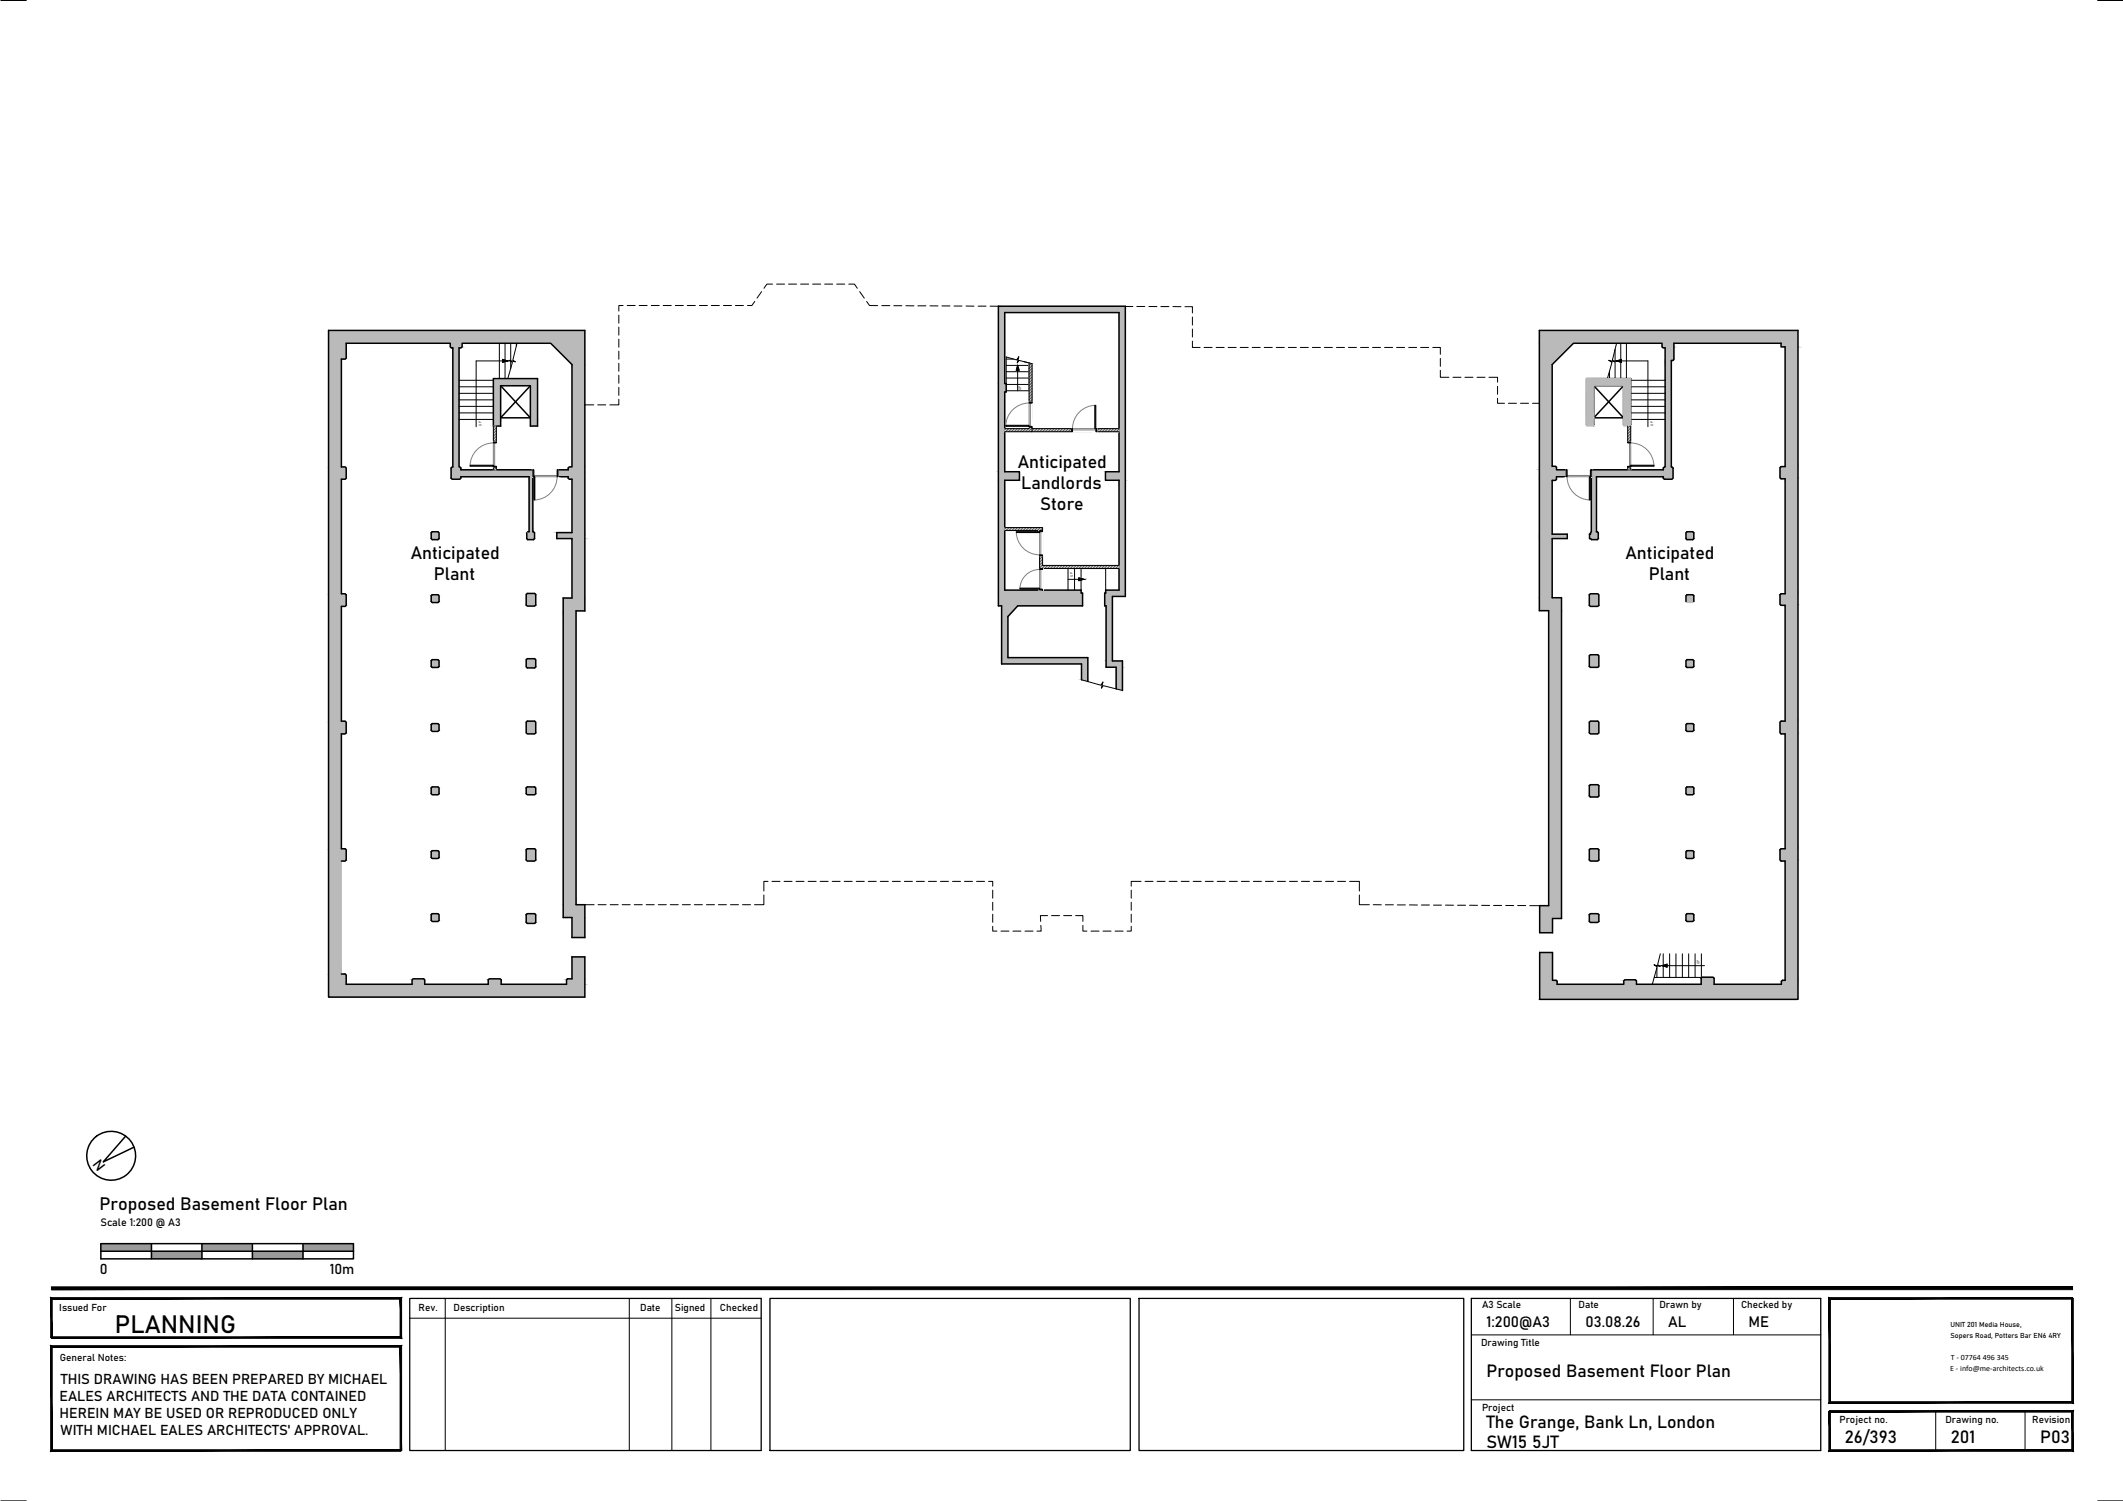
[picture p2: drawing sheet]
<svg xmlns="http://www.w3.org/2000/svg" width="420mm" height="297mm" viewBox="0 0 420 297" stroke-linecap="round" stroke-linejoin="round" font-family="sans-serif">
<!-- layer: MEA_Walls_Existing -->
<g fill="#bababa" stroke="#bababa" stroke-width=".2">
<path d="M214 131.4h1.3v3.1z"/>
<path d="M220.9 132h1.2v4.3z"/>
<path d="M197.6 60.6l25.1 1.3v-1.3zM197.6 60.6l25.1 1.3h-25.1z"/>
<path d="M304.7 65.4l51.1 2.5v-2.5zM304.7 65.4l51.1 2.5h-51.1z"/>
<path d="M65 65.4l50.7 2.5v-2.5zM65 65.4l50.7 2.5h-50.7z"/>
<path d="M352.5 67.9l3.3 .8v-.8zM352.5 67.9l3.3 .8h-3.3z"/>
<path d="M328.9 67.9l2.4 .8v-.8zM328.9 67.9l2.4 .8h-2.4z"/>
<path d="M89.1 67.9l2.4 .8v-.8zM89.1 67.9l2.4 .8h-2.4z"/>
<path d="M328.9 68.7l2.4 .1v-.1zM328.9 68.7l2.4 .1h-2.2z"/>
<path d="M89.1 68.7l2.1 .1 .3-.1zM89.1 68.7l2.1 .1h-1.9z"/>
<path d="M65 67.9l3.5 3v-3zM65 67.9l3.5 3h-3.5z"/>
<path d="M65 70.9l3.3 .2 .2-.2zM65 70.9l3.3 .2h-3.3z"/>
<path d="M329.5 68.8l1.8 2.3v-2.3zM329.5 68.8l1.8 2.3h-1.8z"/>
<path d="M329.5 71.1l1.6 .2 .2-.2zM329.5 71.1l1.6 .2h-1.6z"/>
<path d="M304.7 67.9l2.5 4.2 4.2-4.2zM304.7 67.9l2.5 4.2h-2.5z"/>
<path d="M109 67.9l6.7 4.2v-4.2zM109 67.9l6.7 4.2h-2.5z"/>
<path d="M197.6 61.9l1.2 14v-14zM197.6 61.9l1.2 14h-1.2z"/>
<path d="M197.6 75.9l1.5 1.7v-1.7zM197.6 75.9l1.5 1.7h-1.5z"/>
<path d="M304.7 72.1l2.5 20.2v-20.2zM304.7 72.1l2.5 20.2h-2.5z"/>
<path d="M353.3 68.7l2.5 23.6v-23.6zM353.3 68.7l2.5 23.6h-2.5z"/>
<path d="M329.5 71.3l1.3 21.1v-21.1zM329.5 71.3l1.3 21.1h-1.3z"/>
<path d="M113.2 72.1l2.5 20.3v-20.3zM113.2 72.1l2.5 20.3h-2.5z"/>
<path d="M89.6 68.8l1.2 23.6v-23.6zM89.6 68.8l1.2 23.6h-1.2z"/>
<path d="M65 71.1l2.6 21.3v-21.3zM65 71.1l2.6 21.3h-2.6z"/>
<path d="M304.7 92.3l3.3 .2-.2-.2zM304.7 92.3l3.3 .2h-3.3z"/>
<path d="M352.5 92.3l3.3 .2v-.2zM352.3 92.5l.2-.2 3.3 .2z"/>
<path d="M329.4 92.4l1.7 .2-.2-.2zM329.4 92.4l1.7 .2h-1.9z"/>
<path d="M112.6 92.4l3.1 .2v-.2zM112.6 92.4l3.1 .2h-3.2z"/>
<path d="M89.5 92.4l1.7 .2-.2-.2zM89.5 92.4l1.7 .2h-1.9z"/>
<path d="M65 92.4l3.5 .2-.2-.2zM65 92.4l3.5 .2h-3.5z"/>
<path d="M329.2 92.6l1.9 .4v-.4zM329.2 92.6l1.9 .4h-1.9z"/>
<path d="M89.3 92.6l1.9 .4v-.4zM89.3 92.6l1.9 .4h-1.9z"/>
<path d="M304.7 92.5l3.3 .5v-.5zM304.7 92.5l3.3 .5h-3.3z"/>
<path d="M112.5 92.6l3.2 .4v-.4zM112.5 92.6l3.2 .4h-3.2z"/>
<path d="M221.5 61.9l1.2 31.5v-31.5zM221.5 61.9l1.2 31.5h-1.2z"/>
<path d="M197.6 77.6l1.2 15.8v-15.8zM197.6 77.6l1.2 15.8h-1.2z"/>
<path d="M314.9 93l16.2 .5v-.5zM314.9 93l16.2 .5h-16.2z"/>
<path d="M109.9 93l5.8 .5v-.5zM109.9 93l5.8 .5h-5.8z"/>
<path d="M314.9 93.5l16.2 .8v-.8zM314.9 93.5l16.2 .8h-16.2z"/>
<path d="M304.7 93l5.8 1.3v-1.3zM304.7 93l5.8 1.3h-5.8z"/>
<path d="M109.9 93.5l5.8 .8v-.8zM109.9 93.5l5.8 .8h-5.8z"/>
<path d="M89.3 93l16.2 1.3v-1.3zM89.3 93l16.2 1.3h-16.2z"/>
<path d="M352.3 92.5l3.5 2.1v-2.1zM352.3 92.5l3.5 2.1h-3.5z"/>
<path d="M329.2 94.3l1.9 .3v-.3zM329.2 94.3l1.9 .3h-1.9z"/>
<path d="M112.5 94.3l3.2 .3v-.3zM112.5 94.3l3.2 .3h-3.2z"/>
<path d="M89.3 94.3l1.9 .3v-.3zM89.3 94.3l1.9 .3h-1.9z"/>
<path d="M65 92.6l3.5 2v-2zM65 92.6l3.5 2h-3.5z"/>
<path d="M352.3 94.6l3.5 .1v-.1zM352.3 94.6l3.5 .1h-3.3z"/>
<path d="M329.2 94.6l1.7 .2 .2-.2zM329.2 94.6l1.7 .2h-1.5z"/>
<path d="M112.5 94.6l3.2 .2v-.2zM112.5 94.6l3.2 .2h-3.1z"/>
<path d="M89.3 94.6l1.7 .2 .2-.2zM89.3 94.6l1.7 .2h-1.5z"/>
<path d="M65 94.6l3.3 .2 .2-.2zM65 94.6l3.3 .2h-3.3z"/>
<path d="M304.7 94.3l3.3 .6v-.6zM304.7 94.3l3.3 .6h-3.3z"/>
<path d="M218.8 93.4l3.9 1.6v-1.6zM218.8 93.4l3.9 1.6h-3.9z"/>
<path d="M197.6 93.4l4.2 1.6v-1.6zM197.6 93.4l4.2 1.6h-4.2z"/>
<path d="M304.7 94.9l3.1 .2 .2-.2zM304.7 94.9l3.1 .2h-3.1z"/>
<path d="M314.9 94.3l1.1 10.9v-10.9zM314.9 94.3l1.1 10.9h-1.1z"/>
<path d="M104.7 94.3l.8 10.9v-10.9zM104.7 94.3l.8 10.9h-.8z"/>
<path d="M314.9 105.2h1.2zM314.9 105.2h1.2z"/>
<path d="M113.2 94.8l2.5 10.6v-10.6zM113.2 94.8l2.5 10.6h-2.5z"/>
<path d="M333.9 105.2l1.3 .2-.2-.2zM333.9 105.2l1.3 .2h-1.5z"/>
<path d="M314.9 105.2l1.4 .2-.2-.2zM314.9 105.2l1.4 .2h-1.5z"/>
<path d="M104.4 105.2l1.4 .2-.2-.2zM104.4 105.2l1.4 .2h-1.6z"/>
<path d="M85.5 105.2l1.4 .2-.2-.2zM85.5 105.2l1.4 .2h-1.6z"/>
<path d="M314.8 105.4l1.5 .3v-.3zM314.8 105.4l1.5 .3h-1.5z"/>
<path d="M304.7 95.1l2.5 10.6v-10.6zM304.7 95.1l2.5 10.6h-2.5z"/>
<path d="M304.7 105.7l5.5 .3v-.3zM304.7 105.7l5.5 .3h-5.5z"/>
<path d="M314.6 105.7l1.7 .9v-.9zM314.6 105.7l1.7 .9h-1.7z"/>
<path d="M304.7 106l5.5 .6v-.6zM304.7 106l5.5 .6h-5.5z"/>
<path d="M333.7 105.4l1.5 1.2v-1.2zM333.7 105.4l1.5 1.2h-1.5z"/>
<path d="M104.2 105.4l1.6 1.2v-1.2zM104.2 105.4l1.6 1.2h-1.6z"/>
<path d="M85.3 105.4l1.6 1.2v-1.2zM85.3 105.4l1.6 1.2h-1.6z"/>
<path d="M110.2 105.4l5.5 1.2v-1.2zM110.2 105.4l5.5 1.2h-5.5z"/>
<path d="M333.7 106.6l1.3 .2 .2-.2zM333.7 106.6l1.3 .2h-1.1z"/>
<path d="M314.8 106.6l1.3 .2 .2-.2zM314.8 106.6l1.3 .2h-1.1z"/>
<path d="M104.2 106.6l1.4 .2 .2-.2zM104.2 106.6l1.4 .2h-1.2z"/>
<path d="M85.3 106.6l1.4 .2 .2-.2zM85.3 106.6l1.4 .2h-1.2z"/>
<path d="M221.5 95l1.2 21.8v-21.8zM221.5 95l1.2 21.8h-1.2z"/>
<path d="M197.6 95l1.2 21.8v-21.8zM197.6 95l1.2 21.8h-1.2z"/>
<path d="M218.8 116.8l3.9 .6v-.6zM218.8 116.8l3.9 .6h-3.9z"/>
<path d="M197.6 116.8l16.4 .6v-.6zM197.6 116.8l16.4 .6h-16.4z"/>
<path d="M353.3 94.7l2.5 22.8v-22.8zM353.3 94.7l2.5 22.8h-2.5z"/>
<path d="M65 94.8l2.6 22.7v-22.7zM65 94.8l2.6 22.7h-2.6z"/>
<path d="M104.4 117.4l1.6 .3-.2-.3zM104.1 117.7l.3-.3 1.6 .3z"/>
<path d="M352.5 117.5l3.3 .2v-.2zM352.3 117.7l.2-.2 3.3 .2z"/>
<path d="M314.7 117.5l1.7 .2-.2-.2zM314.7 117.5l1.7 .2h-1.9z"/>
<path d="M65 117.5l3.5 .2-.2-.2zM65 117.5l3.5 .2h-3.5z"/>
<path d="M218.6 117.4l4.1 .4v-.4zM218.6 117.4l4.1 .4h-4.1z"/>
<path d="M333.9 117.7l1.3 .2-.2-.2zM333.9 117.7l1.3 .2h-1.5z"/>
<path d="M85.5 117.7l1.4 .2-.2-.2zM85.5 117.7l1.4 .2h-1.6z"/>
<path d="M218.6 117.8l4.1 .2v-.2zM218.6 117.8l4.1 .2h-4.1z"/>
<path d="M304.7 106.6l2.5 11.7v-11.7zM304.7 106.6l2.5 11.7h-2.5z"/>
<path d="M113.2 106.6l2.5 11.7v-11.7zM113.2 106.6l2.5 11.7h-2.5z"/>
<path d="M333.7 117.9l1.5 1.1v-1.1zM333.7 117.9l1.5 1.1h-1.5z"/>
<path d="M85.3 117.9l1.6 1.1v-1.1zM85.3 117.9l1.6 1.1h-1.6z"/>
<path d="M333.7 119l1.3 .2 .2-.2zM333.7 119l1.3 .2h-1.1z"/>
<path d="M85.3 119l1.4 .2 .2-.2zM85.3 119l1.4 .2h-1.2z"/>
<path d="M352.3 117.7l3.5 1.9v-1.9zM352.3 117.7l3.5 1.9h-3.5z"/>
<path d="M104.1 117.7l1.9 2v-2zM104.1 117.7l1.9 2h-1.9z"/>
<path d="M352.3 119.6l3.5 .2v-.2zM352.3 119.6l3.5 .2h-3.3z"/>
<path d="M314.5 117.7l1.9 2.1v-2.1zM314.5 117.7l1.9 2.1h-1.9z"/>
<path d="M65 117.7l3.5 2.1v-2.1zM65 117.7l3.5 2.1h-3.5z"/>
<path d="M218.6 118l1.6 1.9v-1.9zM218.6 118l1.6 1.9h-1.6z"/>
<path d="M197.6 117.4l16.6 2.5v-2.5zM197.6 117.4l16.6 2.5h-16.6z"/>
<path d="M104.1 119.7l1.7 .2 .2-.2zM104.1 119.7l1.7 .2h-1.4z"/>
<path d="M314.5 119.8l1.7 .2 .2-.2zM314.5 119.8l1.7 .2h-1.5z"/>
<path d="M65 119.8l3.3 .2 .2-.2zM65 119.8l3.3 .2h-3.3z"/>
<path d="M304.7 118.3l4.3 2.5v-2.5zM304.7 118.3l4.3 2.5h-4.3z"/>
<path d="M111.5 118.3l4.2 2.6v-2.6zM111.5 118.3l4.2 2.6h-4.2z"/>
<path d="M198.2 119.9l1.3 2.1 1.9-2.1zM198.2 119.9l1.3 2.1h-1.3z"/>
<path d="M314.7 129.6l1.7 .2-.2-.2zM314.5 129.8l.2-.2 1.7 .2z"/>
<path d="M198.2 122l1.3 8.1v-8.1zM198.2 122l1.3 8.1h-1.3z"/>
<path d="M104.4 130.4l1.6 .2-.2-.2zM104.4 130.4l1.6 .2h-1.9z"/>
<path d="M333.9 130.5l1.3 .3-.2-.3zM333.9 130.5l1.3 .3h-1.5z"/>
<path d="M85.5 130.5l1.4 .3-.2-.3zM85.5 130.5l1.4 .3h-1.6z"/>
<path d="M218.9 119.9l1.3 10.9v-10.9zM218.9 119.9l1.3 10.9h-1.3z"/>
<path d="M198.2 130.1l17.1 1.3v-1.3zM198.2 130.1l17.1 1.3h-17.1z"/>
<path d="M314.5 129.8l1.9 2.1v-2.1zM314.5 129.8l1.9 2.1h-1.9z"/>
<path d="M333.7 130.8l1.5 1.1v-1.1zM333.7 130.8l1.5 1.1h-1.5z"/>
<path d="M85.3 130.8l1.6 1.1v-1.1zM85.3 130.8l1.6 1.1h-1.6z"/>
<path d="M104.1 130.6l1.9 1.4v-1.4zM104.1 130.6l1.9 1.4h-1.9z"/>
<path d="M218.9 130.8l3.2 1.2v-1.2zM218.9 130.8l3.2 1.2h-3.2z"/>
<path d="M314.5 131.9l1.7 .2 .2-.2zM314.5 131.9l1.7 .2h-1.5z"/>
<path d="M333.7 131.9l1.3 .2 .2-.2zM333.7 131.9l1.3 .2h-1.1z"/>
<path d="M85.3 131.9l1.4 .2 .2-.2zM85.3 131.9l1.4 .2h-1.2z"/>
<path d="M104.1 132l1.7 .2 .2-.2zM104.1 132l1.7 .2h-1.4z"/>
<path d="M214 131.4v3.1h1.3zM214 134.5h1.3v.4z"/>
<path d="M220.9 132v4.3h1.2zM220.9 136.3h1.2v.3z"/>
<path d="M353.3 119.8l2.5 22.9v-22.9zM353.3 119.8l2.5 22.9h-2.5z"/>
<path d="M65 120l2.6 22.7v-22.7zM65 120l2.6 22.7h-2.6z"/>
<path d="M352.5 142.7l3.3 .2v-.2zM352.5 142.7l3.3 .2h-3.5z"/>
<path d="M314.7 142.7l1.7 .2-.2-.2zM314.7 142.7l1.7 .2h-1.9z"/>
<path d="M104.4 142.7l1.6 .2-.2-.2zM104.1 142.9l.3-.2 1.6 .2z"/>
<path d="M65 142.7l3.5 .2-.2-.2zM65 142.7l3.5 .2h-3.5z"/>
<path d="M333.9 143.2l1.3 .2-.2-.2zM333.9 143.2l1.3 .2h-1.5z"/>
<path d="M85.5 143.2l1.4 .2-.2-.2zM85.5 143.2l1.4 .2h-1.6z"/>
<path d="M333.7 143.4l1.5 1.1v-1.1zM333.7 143.4l1.5 1.1h-1.5z"/>
<path d="M85.3 143.4l1.6 1.1v-1.1zM85.3 143.4l1.6 1.1h-1.6z"/>
<path d="M333.7 144.5l1.3 .2 .2-.2zM333.7 144.5l1.3 .2h-1.1z"/>
<path d="M85.3 144.5l1.4 .2 .2-.2zM85.3 144.5l1.4 .2h-1.2z"/>
<path d="M352.3 142.9l3.5 2.1v-2.1zM352.3 142.9l3.5 2.1h-3.5z"/>
<path d="M314.5 142.9l1.9 2.1v-2.1zM314.5 142.9l1.9 2.1h-1.9z"/>
<path d="M104.1 142.9l1.9 2.1v-2.1zM104.1 142.9l1.9 2.1h-1.9z"/>
<path d="M65 142.9l3.5 2.1v-2.1zM65 142.9l3.5 2.1h-3.5z"/>
<path d="M352.3 145l3.5 .2v-.2zM352.3 145l3.5 .2h-3.3z"/>
<path d="M314.5 145l1.7 .2 .2-.2zM314.5 145l1.7 .2h-1.5z"/>
<path d="M104.1 145l1.7 .2 .2-.2zM104.1 145l1.7 .2h-1.4z"/>
<path d="M65 145l3.3 .2 .2-.2zM65 145l3.3 .2h-3.3z"/>
<path d="M314.7 155.3l1.7 .2-.2-.2zM314.5 155.5l.2-.2 1.7 .2z"/>
<path d="M333.9 155.7l1.3 .2-.2-.2zM333.9 155.7l1.3 .2h-1.5z"/>
<path d="M85.5 155.7l1.4 .2-.2-.2zM85.5 155.7l1.4 .2h-1.6z"/>
<path d="M104.4 155.7l1.6 .2-.2-.2zM104.1 155.9l.3-.2 1.6 .2z"/>
<path d="M333.7 155.9l1.5 1.2v-1.2zM333.7 155.9l1.5 1.2h-1.5z"/>
<path d="M85.3 155.9l1.6 1.2v-1.2zM85.3 155.9l1.6 1.2h-1.6z"/>
<path d="M104.1 155.9l1.9 1.2v-1.2zM104.1 155.9l1.9 1.2h-1.9z"/>
<path d="M333.7 157.1l1.3 .2 .2-.2zM333.7 157.1l1.3 .2h-1.1z"/>
<path d="M85.3 157.1l1.4 .2 .2-.2zM85.3 157.1l1.4 .2h-1.2z"/>
<path d="M104.1 157.1l1.7 .2 .2-.2zM104.1 157.1l1.7 .2h-1.4z"/>
<path d="M314.5 155.5l1.9 2v-2zM314.5 155.5l1.9 2h-1.9z"/>
<path d="M314.5 157.5l1.7 .2 .2-.2zM314.5 157.5l1.7 .2h-1.5z"/>
<path d="M353.3 145.2l2.5 22.8v-22.8zM353.3 145.2l2.5 22.8h-2.5z"/>
<path d="M65 145.2l2.6 22.8v-22.8zM65 145.2l2.6 22.8h-2.6z"/>
<path d="M352.5 168l3.3 .2v-.2zM352.3 168.2l.2-.2 3.3 .2z"/>
<path d="M314.7 168l1.7 .2-.2-.2zM314.5 168.2l.2-.2 1.7 .2z"/>
<path d="M104.4 168l1.6 .2-.2-.2zM104.1 168.2l.3-.2 1.6 .2z"/>
<path d="M65 168l3.5 .2-.2-.2zM65 168l3.5 .2h-3.5z"/>
<path d="M333.9 168.3l1.3 .2-.2-.2zM333.9 168.3l1.3 .2h-1.5z"/>
<path d="M85.5 168.3l1.4 .2-.2-.2zM85.5 168.3l1.4 .2h-1.6z"/>
<path d="M333.7 168.5l1.5 1.2v-1.2zM333.7 168.5l1.5 1.2h-1.5z"/>
<path d="M85.3 168.5l1.6 1.2v-1.2zM85.3 168.5l1.6 1.2h-1.6z"/>
<path d="M333.7 169.7l1.3 .2 .2-.2zM333.7 169.7l1.3 .2h-1.1z"/>
<path d="M85.3 169.7l1.4 .2 .2-.2zM85.3 169.7l1.4 .2h-1.2z"/>
<path d="M352.3 168.2l3.5 2v-2zM352.3 168.2l3.5 2h-3.5z"/>
<path d="M314.5 168.2l1.9 2v-2zM314.5 168.2l1.9 2h-1.9z"/>
<path d="M104.1 168.2l1.9 2v-2zM104.1 168.2l1.9 2h-1.9z"/>
<path d="M65 168.2l3.5 2v-2zM65 168.2l3.5 2h-3.5z"/>
<path d="M352.3 170.2l3.5 .2v-.2zM352.3 170.2l3.5 .2h-3.3z"/>
<path d="M314.5 170.2l1.7 .2 .2-.2zM314.5 170.2l1.7 .2h-1.5z"/>
<path d="M104.1 170.2l1.7 .2 .2-.2zM104.1 170.2l1.7 .2h-1.4z"/>
<path d="M65 170.2l3.3 .2 .2-.2zM65 170.2l3.3 .2h-3.3z"/>
<path d="M111.5 120.9l2.5 58.1v-58.1zM111.5 120.9l2.5 58.1h-2.5z"/>
<path d="M306.5 120.8l2.5 58.4v-58.4zM306.5 120.8l2.5 58.4h-2.5z"/>
<path d="M314.7 180.8l1.7 .2-.2-.2zM314.5 181l.2-.2 1.7 .2z"/>
<path d="M104.4 180.8l1.6 .2-.2-.2zM104.1 181l.3-.2 1.6 .2z"/>
<path d="M333.9 180.8l1.3 .2-.2-.2zM333.9 180.8l1.3 .2h-1.5z"/>
<path d="M85.5 180.8l1.4 .2-.2-.2zM85.5 180.8l1.4 .2h-1.6z"/>
<path d="M111.5 179l4.2 2.6v-2.6zM111.5 179l4.2 2.6h-4.2z"/>
<path d="M304.7 179.2l4.3 2.6v-2.6zM304.7 179.2l4.3 2.6h-4.3z"/>
<path d="M333.7 181l1.5 1.1v-1.1zM333.7 181l1.5 1.1h-1.5z"/>
<path d="M85.3 181l1.6 1.1v-1.1zM85.3 181l1.6 1.1h-1.6z"/>
<path d="M314.5 181l1.9 1.3v-1.3zM314.5 181l1.9 1.3h-1.9z"/>
<path d="M333.7 182.1l1.3 .3 .2-.3zM333.7 182.1l1.3 .3h-1.1z"/>
<path d="M85.3 182.1l1.4 .3 .2-.3zM85.3 182.1l1.4 .3h-1.2z"/>
<path d="M104.1 181l1.9 1.5v-1.5zM104.1 181l1.9 1.5h-1.9z"/>
<path d="M314.5 182.3l1.7 .2 .2-.2zM314.5 182.3l1.7 .2h-1.5z"/>
<path d="M104.1 182.5l1.7 .2 .2-.2zM104.1 182.5l1.7 .2h-1.4z"/>
<path d="M304.7 181.8l2.6 2.8v-2.8zM304.7 181.8l2.6 2.8h-2.6z"/>
<path d="M113.2 181.6l2.5 3.9v-3.9zM113.2 181.6l2.5 3.9h-2.5z"/>
<path d="M65 170.4l2.6 22.4v-22.4zM65 170.4l2.6 22.4h-2.6z"/>
<path d="M65 192.8l3.5 .2-.2-.2zM65 192.8l3.5 .2h-3.5z"/>
<path d="M336.9 193.4l2.3 .2-.2-.2zM336.7 193.6l.2-.2 2.3 .2z"/>
<path d="M113.2 189.4l2.5 4.3v-4.3zM113.2 189.4l2.5 4.3h-2.5z"/>
<path d="M112.3 193.7l3.4 .2v-.2zM112.3 193.7l3.4 .2h-3.6z"/>
<path d="M96.8 193.7l2.4 .2-.2-.2zM96.6 193.9l.2-.2 2.4 .2z"/>
<path d="M81.7 193.7l2.4 .2-.3-.2zM81.7 193.7l2.4 .2h-2.5z"/>
<path d="M304.7 188.5l2.6 5.5v-5.5zM304.7 188.5l2.6 5.5h-2.6z"/>
<path d="M353.3 170.4l2.5 23.6v-23.6zM353.3 170.4l2.5 23.6h-2.5z"/>
<path d="M321.6 193.9l2.3 .2-.2-.2zM321.6 193.9l2.3 .2h-2.5z"/>
<path d="M304.7 194l3.5 .2-.2-.2zM304.7 194l3.5 .2h-3.5z"/>
<path d="M352.8 194l3 .2v-.2zM352.6 194.2l.2-.2 3 .2z"/>
<path d="M96.6 193.9l2.6 .9v-.9zM96.6 193.9l2.6 .9h-2.6z"/>
<path d="M352.6 194.2l3.2 .6v-.6zM352.6 194.2l3.2 .6h-3.2z"/>
<path d="M336.7 193.6l2.5 1.2v-1.2zM336.7 193.6l2.5 1.2h-2.5z"/>
<path d="M321.4 194.1l2.5 .7v-.7zM321.4 194.1l2.5 .7h-2.5z"/>
<path d="M304.7 194.2l3.5 .6v-.6zM304.7 194.2l3.5 .6h-3.5z"/>
<path d="M112.1 193.9l3.6 .9v-.9zM112.1 193.9l3.6 .9h-3.6z"/>
<path d="M81.6 193.9l2.5 .9v-.9zM81.6 193.9l2.5 .9h-2.5z"/>
<path d="M65 193l3.5 1.8v-1.8zM65 193l3.5 1.8h-3.5z"/>
<path d="M65 194.8l50.7 2.5v-2.5zM65 194.8l50.7 2.5h-50.7z"/>
<path d="M304.7 194.8l51.1 3v-3zM304.7 194.8l51.1 3h-51.1z"/>
<path d="M97.6 74.9l8.8 1.4v-1.4zM97.6 74.9l8.8 1.4h-8.8z"/>
<path d="M105 76.3l1.4 6.4v-6.4zM105 76.3l1.4 6.4h-1.4z"/>
<path d="M97.6 76.3l1.5 6.4v-6.4zM97.6 76.3l1.5 6.4h-1.5z"/>
<path d="M105 82.7l1.4 1.6v-1.6zM105 82.7l1.4 1.6h-1.4z"/>
<path d="M97.6 82.7l1.5 1.6v-1.6zM97.6 82.7l1.5 1.6h-1.5z"/>
<path d="M314 74.9l8.7 1.4v-1.4zM314 74.9l8.7 1.4h-8.7z"/>
<path d="M321.3 76.3l1.4 6.4v-6.4zM321.3 76.3l1.4 6.4h-1.4z"/>
<path d="M314 76.3l1.4 6.4v-6.4zM314 76.3l1.4 6.4h-1.4z"/>
<path d="M321.3 82.7l1.4 1.6v-1.6zM321.3 82.7l1.4 1.6h-1.4z"/>
<path d="M314 82.7l1.4 1.6v-1.6zM314 82.7l1.4 1.6h-1.4z"/>
</g>
<!-- layer: WALLS -->
<g fill="none" stroke="#000" stroke-width=".3">
<path d="M99.1 82.7v1.6h-1.5v-9.4h8.8v9.4h-1.4v-1.6M315.4 82.7v1.3h-1.4v-9.1h8.7v9.1h-1.4v-1.3M85.5 117.7h1.2l.2 .2v1.1l-.2 .2h-1.2l-.2-.2v-1.1zM85.5 105.2h1.2l.2 .2v1.2l-.2 .2h-1.2l-.2-.2v-1.2zM104.1 117.7l.3-.3h1.4l.2 .3v2l-.2 .2h-1.4l-.3-.2zM104.2 105.4v1.2l.2 .2h1.2l.2-.2v-1.2l-.3-.2v-12.2h-14.3v-.4l-.4-.2v-23.6h.4l.3-.1v-.8h17.5l4.2 4.2v20.3h-.6l-.1 .2v.4h-2.6v1.3h2.6v.3l.1 .2h.6v10.6h-3v1.2h3v11.7h-1.7v63.3h1.7v3.9h2.5M104.4 105.2h.3v-10.9h-13.5v.3l-.2 .2h-1.5l-.2-.2v-2l.3-.2v-23.6h-.3l-.2-.1v-.8h-20.6v3l-.2 .2h-.7v21.3h.7l.2 .2v2l-.2 .2h-.7v22.7h.7l.2 .2v2.1l-.2 .2h-.7v22.7h.7l.2 .2v2.1l-.2 .2h-.7v22.8h.7l.2 .2v2l-.2 .2h-.7M314.5 117.7l.2-.2h1.5l.2 .2v2.1l-.2 .2h-1.5l-.2-.2zM333.7 119v-1.1l.2-.2h1.1l.2 .2v1.1M333.9 105.2h1.1l.2 .2v1.2l-.2 .2h-1.1l-.2-.2v-1.2zM85.5 130.5h1.2l.2 .3v1.1l-.2 .2h-1.2l-.2-.2v-1.1zM104.1 130.6l.3-.2h1.4l.2 .2v1.4l-.2 .2h-1.4l-.3-.2z"/>
<path d="M215.3 134.9v-4.8h-15.8v-8.1l1.9-2.1h12.8v-2.5h-.2v-.6h-15.2v-21.8h3v-1.6h-3v-15.8h.3v-1.7h-.3v-14h22.7v31.5h-2.7v1.6h2.7v21.8h-2.7v.6h-.2v2.5h.3v12.1h2v4.3M314.5 129.8l.2-.2h1.5l.2 .2v2.1l-.2 .2h-1.5l-.2-.2zM333.9 130.5h1.1l.2 .3v1.1l-.2 .2h-1.1l-.2-.2v-1.1zM85.5 155.7h1.2l.2 .2v1.2l-.2 .2h-1.2l-.2-.2v-1.2zM85.5 143.2h1.2l.2 .2v1.1l-.2 .2h-1.2l-.2-.2v-1.1zM104.1 142.9l.3-.2h1.4l.2 .2v2.1l-.2 .2h-1.4l-.3-.2zM104.1 155.9l.3-.2h1.4l.2 .2v1.2l-.2 .2h-1.4l-.3-.2zM314.5 142.9l.2-.2h1.5l.2 .2v2.1l-.2 .2h-1.5l-.2-.2zM314.5 155.5l.2-.2h1.5l.2 .2v2l-.2 .2h-1.5l-.2-.2zM333.7 143.4l.2-.2h1.1l.2 .2v1.1l-.2 .2h-1.1l-.2-.2zM333.9 155.7h1.1l.2 .2v1.2l-.2 .2h-1.1l-.2-.2v-1.2zM85.5 168.3h1.2l.2 .2v1.2l-.2 .2h-1.2l-.2-.2v-1.2z"/>
<path d="M104.1 168.2l.3-.2h1.4l.2 .2v2l-.2 .2h-1.4l-.3-.2zM314.5 168.2l.2-.2h1.5l.2 .2v2l-.2 .2h-1.5l-.2-.2zM333.9 168.3h1.1l.2 .2v1.2l-.2 .2h-1.1l-.2-.2v-1.2zM85.5 180.8h1.2l.2 .2v1.1l-.2 .3h-1.2l-.2-.3v-1.1zM104.1 181l.3-.2h1.4l.2 .2v1.5l-.2 .2h-1.4l-.3-.2zM115.7 189.4h-2.5v4.3h-.9l-.2 .2v.9h-12.9v-.9l-.2-.2h-2.2l-.2 .2v.9h-12.5v-.9l-.3-.2h-2.1l-.1 .2v.9h-13.1v-1.8l-.2-.2h-.7M304.7 184.6h2.6v-2.8h1.7v-63.5h-1.8v-11.7h3v-.9h-3v-10.6h.6l.2-.2v-.6h2.5v-1.3h-2.5v-.5l-.2-.2h-.6v-20.2l4.2-4.2h17.5v.8l.2 .1h.4v23.6l-.3 .2v.4h-14.3v12.2l-.1 .5h-.2v.9l.4 .2h1.1l.2-.2v-1.2l-.3-.2v-10.9h13.2v.3l.2 .2h1.5l.2-.2v-2l-.3-.2v-21.1h.3l.2-.2v-3.2h21.2v.8h.8v23.6h-.8l-.2 .2v2.1l.2 .1h.8v22.8h-.8l-.2 .2v1.9l.2 .2h.8v22.9h-.8l-.2 .2v2.1l.2 .2h.8v22.8h-.8l-.2 .2v2l.2 .2h.8v23.6h-.5l-.2 .2v.6h-13.4v-1.2l-.2-.2h-2.1l-.2 .2v1.2h-12.8v-.7l-.2-.2h-2.1l-.2 .2v.7h-13.2v-.6l-.2-.2h-.7v-5.5h-2.6M314.5 181l.2-.2h1.5l.2 .2v1.3l-.2 .2h-1.5l-.2-.2zM333.7 181l.2-.2h1.1l.2 .2v1.1l-.2 .3h-1.1l-.2-.3z"/>
</g>
<!-- layer: Whatch -->
<path d="M99.1 76.3h5.9v6.4h-5.9zM99.1 76.3l5.9 6.4M105 76.3l-5.9 6.4M315.4 76.3h5.9v6.4h-5.9zM315.4 76.3l5.9 6.4M321.3 76.3l-5.9 6.4M214 134.5v-3.1h-15.8v-11.5h-.6v-59.3h25.1v57.4h-2.5v12.8h1.9v5.8M115.7 185.5v-6.5h-1.7v-58.1h1.7v-55.5h-50.7v131.9h50.7v-7.9M304.7 184.6v-5.4h1.8v-58.4h-1.8v-55.4h51.1v132.4h-51.1v-9.3" fill="none" stroke="#000" stroke-width=".3"/>
<!-- layer: Stairs -->
<g fill="none" stroke="#000" stroke-width=".2">
<path d="M90.8 75.3h6.8M90.8 76.5h6.8M90.8 77.8h6.8M90.9 79.1h6.8M98.8 67.9v7M99.5 71.1l.9 .3-.9 .3zM99.5 71.4h-5.3v13M99.9 67.9v7M101.1 67.9v3.5M101.1 71.5v1.4M102.2 67.9v.6M102.3 67.9l-.8 3.4 .5 .3-1.2-.3 .6 .4-.9 3.2"/>
<path d="M199.1 75.9v-5.3l2.1 .6 .4-.6-.3 1.2 .4-.5 2 .5v5.5h-4.6M199.1 76.1h4.6M199.1 74.8h4.6M199.1 73.6h4.6M199.1 72.3h4.6M199.1 71.1h1.5M201.3 71.1h.2M201.4 72.3l.3 1h-.6zM201.4 73.3v4M202.7 71.6l1.6 .4M318.5 73.4v1.5M319.6 69.1v5.8"/>
<path d="M319.9 67.9l-.8 3.4 .5 .3-1.2-.3 .6 .4-.9 3.2M320 71.4l.9-.3v.6zM320.8 67.9v7M320.9 71.4h5.2v13M321.9 67.9v7M322.7 75.3h6.8M322.7 76.5h6.8M322.7 77.8h6.8M322.7 79.1h6.8M90.8 83h6.8M90.9 80.4h6.8M90.9 81.7h6.8"/>
<path d="M322.7 83h6.8M322.7 80.4h6.8M322.7 81.7h6.8M211.4 116.8v-4.3h7.4v4.3M211.4 114.6h2.1M212.7 112.5v4.3M213.5 114.3l1 .3-1 .3zM214 112.5v4.3M214 134.5l3.9 1.1 .4-.7-.3 1.3 .3-.5 3.8 .9M327.4 193.4h9.3M327.9 191.1v.2M327.9 191.6v1.8"/>
<path d="M328.6 188.8l-.5 2.1 .5 .4-1.3-.4 .7 .5-1 3.4M329 191.1l.9-.3v.6zM329.2 188.8v4.6M329.9 191.1h7.4M330.4 188.8v4.6M331.7 188.8v4.6M333 188.8v4.6M334.2 188.8v4.6M335.5 188.8v4.6M336.7 188.8v4.8"/>
</g>
<g fill="#000" stroke="#000" stroke-width=".2">
<path d="M201.4 72.3l.3 1h-.6z"/>
<path d="M99.5 71.1l.9 .3h-.9zM99.5 71.4v.3l.9-.3z"/>
<path d="M320 71.4l.9-.3v.3zM320 71.4l.9 .3v-.3z"/>
<path d="M213.5 114.3l1 .3h-1zM213.5 114.6v.3l1-.3z"/>
<path d="M329 191.1l.9-.3v.3zM329 191.1l.9 .3v-.3z"/>
</g>
<!-- layer: MEA_Walls_Existing -->
<path d="M304.7 197.8h.1" fill="none" stroke="#000" stroke-width=".3"/>
<!-- layer: Ceiling -->
<g fill="none" stroke="#000" stroke-width=".2">
<path d="M149.4 59.7l-.6 .8h-.9M150.7 57.7l-.9 1.3M152.9 56.2h-1.1l-.6 .9M153.7 56.2h1.6M156.1 56.2h1.5M158.5 56.2h1.5M160.8 56.2h1.6M163.2 56.2h1.6M165.6 56.2h1.6M168 56.2h1.1l.6 .9M170.1 57.7l.9 1.3M171.5 59.7l.6 .8h1.6"/>
<path d="M122.5 79v1.1h-1.8M122.5 62.4v1.6M122.5 64.7v1.6M122.5 67.1v1.6M122.5 69.5v1.6M122.5 71.9v1.6M122.5 74.3v1.5M122.5 76.7v1.5M123.3 60.5h-.8v1.1M124.1 60.5h1.6M126.5 60.5h1.6M128.9 60.5h1.6"/>
<path d="M131.3 60.5h1.5M133.6 60.5h1.6M136 60.5h1.6M138.4 60.5h1.6M140.8 60.5h1.6M143.2 60.5h1.6M145.5 60.5h1.6M174.5 60.5h1.6M176.9 60.5h1.6M179.3 60.5h1.6M181.7 60.5h1.5M184 60.5h1.6"/>
<path d="M186.4 60.5h1.6M188.8 60.6h1.6M191.2 60.6h1.6M193.6 60.6h1.6M195.9 60.6h1.7M222.7 60.6h1.5M225 60.6h1.6M227.4 60.6l1.6 .1M229.7 60.7h1.6M232.1 60.7h1.6M234.5 60.7h1.5v1.2M236 67.5v1.3h1.5"/>
<path d="M236 62.7v1.6M236 65.1v1.6M238.3 68.8h1.6M240.7 68.8h1.6M243.1 68.8h1.5M245.4 68.8h1.6M247.8 68.8h1.6M250.2 68.8h1.6M252.6 68.8h1.6M255 68.8h1.6M257.3 68.8h1.6M259.7 68.8h1.6"/>
<path d="M262.1 68.8h1.6M264.5 68.8h1.6M266.9 68.8h1.6M269.3 68.8h1.5M271.6 68.8h1.6M274 68.8h1.6M276.4 68.8h1.6M278.8 68.8h1.6M281.2 68.8h1.5M283.5 68.8h1.6v1.3M285.1 73.3v1.4h1.6M285.1 70.9v1.6"/>
<path d="M287.5 74.7h1.6M289.9 74.7h1.6M292.3 74.7h1.6M294.7 74.7h1.7v.9M296.4 78.8v1h1.4M296.4 76.4v1.6M298.5 79.8h1.6M300.9 79.8h1.6M303.3 79.8h1.4M115.7 80.1h1.8M118.3 80.1h1.6M115.7 179h1.9"/>
<path d="M118.4 179h1.6M120.8 179h1.5M123.1 179h1.6M125.5 179h1.6M127.9 179h1.6M130.3 179h1.6M132.7 179h1.5M135 179h1.6M137.4 179h1.6M139.8 179h1.6M142.2 179h1.6M144.6 179h1.6"/>
<path d="M146.9 179h1.6M151.2 177.1v1.9h-1.9M152 174.4h-.8v1.9M152.8 174.4h1.6M155.2 174.4h1.6M157.5 174.4h1.6M159.9 174.4h1.6M162.3 174.4h1.6M164.7 174.4h1.6M167.1 174.4h1.6M169.5 174.4h1.5M171.8 174.4h1.6"/>
<path d="M174.2 174.4h1.6M176.6 174.4h1.6M179 174.4h1.6M181.4 174.4h1.5M183.7 174.4h1.6M186.1 174.4h1.6M188.5 174.4h1.6M190.9 174.4h1.6M193.3 174.4h1.6M195.6 174.4h.9v1M196.5 176.2v1.5M196.5 178.5v1.6"/>
<path d="M223.9 176.2v1.5M223.9 178.5v1.6M225.8 174.4h-1.9v1M226.6 174.4h1.6M229 174.4h1.6M231.4 174.4h1.6M233.8 174.4h1.6M236.1 174.4h1.6M238.5 174.4h1.6M240.9 174.4h1.6M243.3 174.4h1.6M245.7 174.4h1.5"/>
<path d="M248.1 174.4h1.5M250.4 174.4h1.6M252.8 174.4h1.6M255.2 174.4h1.6M257.6 174.4h1.6M259.9 174.4h1.6M262.3 174.4h1.6M264.7 174.4h1.6M267.1 174.4h1.9v1.9M269 177.1v1.9h2M271.8 179l1.6 .1M274.2 179.1h1.6"/>
<path d="M276.5 179.1h1.6M278.9 179.1h1.6M281.3 179.1h1.6M283.7 179.1h1.6M286.1 179.1h1.6M288.5 179.1h1.5M290.8 179.1l1.6 .1M293.2 179.2h1.6M295.6 179.2h1.6M298 179.2h1.6M300.4 179.2h1.5M302.7 179.2h2"/>
<path d="M196.5 183.3v1h.8M196.5 180.9v1.6M198.1 184.3h1.6M200.5 184.3h1.6M202.9 184.3h1.5M206 183.1l.1 1.2h-.9M207.3 181.2h-1.4l.1 1.1M208.1 181.2h1.6M210.5 181.2h1.6M212.9 181.2h1.4v1.1M214.3 183.1v1.2h.8M215.9 184.3h1.6"/>
<path d="M218.3 184.3h1.6M220.7 184.3h1.6M223.9 183.3v1h-.8M223.9 180.9v1.6"/>
</g>
<!-- layer: MEA_Hatch NEW -->
<g fill="#dbdbdb" stroke="#dbdbdb" stroke-width=".2">
<path d="M203.7 71.8l.6 .2h-.6z"/>
<path d="M97.6 84.3l.6 8.7v-8.7zM97.6 84.3l.6 8.7h-.6z"/>
<path d="M198.8 104.4l7.5 .6v-.6zM198.8 104.4l7.5 .6h-7.5z"/>
<path d="M205.7 105l.6 6.9v-6.9zM205.7 105l.6 6.9h-.6z"/>
<path d="M205.7 111.9l15.8 .6v-.6zM205.7 111.9l15.8 .6h-15.8z"/>
<path d="M205.7 112.5l.6 4.3v-4.3zM205.7 112.5l.6 4.3h-.6z"/>
<path d="M204.3 84.8l17.2 .6v-.6zM204.3 84.8l17.2 .6h-17.2z"/>
<path d="M203.7 72l.6 7.6v-7.6zM203.7 72l.6 7.6h-.6z"/>
<path d="M203.7 84.6l.6 .2v-.2zM203.7 84.6l.6 .2h-.6z"/>
<path d="M198.8 84.8l5.5 .6v-.6zM198.8 84.8l5.5 .6h-5.5z"/>
<path d="M322.1 84.3l.6 8.7v-8.7zM322.1 84.3l.6 8.7h-.6z"/>
</g>
<g fill="none" stroke="#545454" stroke-width=".2">
<path d="M204.1 71.9l-.4 .5M204.3 72.3l-.6 .6M204.3 72.9l-.6 .6M204.3 73.5l-.6 .6M204.3 74l-.6 .6M204.3 74.6l-.6 .6M204.3 75.1l-.6 .6M204.3 75.7l-.6 .6M204.3 76.3l-.6 .6M204.3 76.8l-.6 .6M204.3 77.4l-.6 .6M204.3 77.9l-.6 .7"/>
<path d="M204.3 78.5l-.6 .6M204.3 79.1l-.5 .5M98 84.3l-.4 .4M98.2 84.6l-.6 .6M98.2 85.2l-.6 .6M98.2 85.8l-.6 .5M98.2 86.3l-.6 .6M98.2 86.9l-.6 .6M98.2 87.4l-.6 .6M98.2 88l-.6 .6M98.2 88.5l-.6 .7M98.2 89.1l-.6 .6"/>
<path d="M98.2 89.7l-.6 .6M98.2 90.2l-.6 .6M98.2 90.8l-.6 .6M98.2 91.4l-.6 .6M98.2 91.9l-.6 .6M98.2 92.5l-.4 .5M199.1 84.8l-.3 .3M199.6 84.8l-.6 .6M200.2 84.8l-.6 .6M200.7 84.8l-.5 .6M201.3 84.8l-.6 .6M201.9 84.8l-.6 .6"/>
<path d="M202.4 84.8l-.6 .6M203 84.8l-.6 .6M203.6 84.8l-.6 .6M203.8 84.6l-.1 .1M204.3 84.7l-.8 .7M204.7 84.8l-.6 .6M205.3 84.8l-.7 .6M205.8 84.8l-.6 .6M206.4 84.8l-.6 .6M206.9 84.8l-.6 .6M207.5 84.8l-.6 .6M208 84.8l-.5 .6"/>
<path d="M208.6 84.8l-.6 .6M209.2 84.8l-.6 .6M209.7 84.8l-.6 .6M210.3 84.8l-.6 .6M210.9 84.8l-.7 .6M211.4 84.8l-.6 .6M212 84.8l-.6 .6M212.5 84.8l-.6 .6M213.1 84.8l-.6 .6M213.7 84.8l-.6 .6M214.2 84.8l-.6 .6M214.8 84.8l-.6 .6"/>
<path d="M215.3 84.8l-.5 .6M215.9 84.8l-.6 .6M216.5 84.8l-.6 .6M217 84.8l-.6 .6M217.6 84.8l-.6 .6M218.1 84.8l-.5 .6M218.7 84.8l-.6 .6M219.3 84.8l-.6 .6M219.8 84.8l-.6 .6M220.4 84.8l-.6 .6M221 84.8l-.6 .6M221.5 84.9l-.6 .5"/>
<path d="M322.6 84.3l-.5 .4M322.7 84.7l-.6 .6M322.7 85.3l-.6 .6M322.7 85.8l-.6 .6M322.7 86.4l-.6 .6M322.7 86.9l-.6 .7M322.7 87.5l-.6 .6M322.7 88.1l-.6 .6M322.7 88.6l-.6 .6M322.7 89.2l-.6 .6M322.7 89.8l-.6 .5M322.7 90.3l-.6 .6"/>
<path d="M322.7 90.9l-.6 .6M322.7 91.4l-.6 .6M322.7 92l-.6 .6M322.7 92.6l-.4 .4M199.1 104.4l-.3 .3M199.7 104.4l-.6 .6M200.3 104.4l-.6 .6M200.8 104.4l-.6 .6M201.4 104.4l-.6 .6M202 104.4l-.6 .6M202.5 104.4l-.6 .6M203.1 104.4l-.6 .6"/>
<path d="M203.6 104.4l-.6 .6M204.2 104.4l-.6 .6M204.8 104.4l-.6 .6M205.3 104.4l-.6 .6M205.9 104.4l-.6 .6M206.3 104.5l-.6 .6M206.3 105.1l-.6 .5M206.3 105.6l-.6 .6M206.3 106.2l-.6 .6M206.3 106.8l-.6 .5M206.3 107.3l-.6 .6M206.3 107.9l-.6 .6"/>
<path d="M206.3 108.4l-.6 .6M206.3 109l-.6 .6M206.3 109.5l-.6 .7M206.3 110.1l-.6 .6M206.3 110.7l-.6 .6M206.3 111.2l-.6 .6M206.3 111.8l-.6 .6M206.3 112.9l-.6 .6M206.3 113.5l-.6 .6M206.3 114l-.6 .6M206.3 114.6l-.6 .6M206.3 115.2l-.6 .6"/>
<path d="M206.3 115.7l-.6 .6M206.3 116.3l-.5 .5M206.8 111.9l-1.1 1.1M207.4 111.9l-.6 .6M207.9 111.9l-.6 .6M208.5 111.9l-.6 .6M209 111.9l-.6 .6M209.6 111.9l-.6 .6M210.2 111.9l-.6 .6M210.7 111.9l-.6 .6M211.3 111.9l-.6 .6M211.9 111.9l-.7 .6"/>
<path d="M212.4 111.9l-.6 .6M213 111.9l-.6 .6M213.5 111.9l-.6 .6M214.1 111.9l-.6 .6M214.7 111.9l-.6 .6M215.2 111.9l-.6 .6M215.8 111.9l-.6 .6M216.3 111.9l-.6 .6M216.9 111.9l-.6 .6M217.5 111.9l-.6 .6M218 111.9l-.6 .6M218.6 111.9l-.6 .6"/>
<path d="M219.1 111.9l-.6 .6M219.7 111.9l-.6 .6M220.3 111.9l-.6 .6M220.8 111.9l-.6 .6M221.4 111.9l-.6 .6M221.5 112.4l-.1 .1"/>
</g>
<!-- layer: MEA_Doors -->
<path d="M97.5 92.5h.9M105.5 92.8v1.7M203.5 84.6h.9M217.1 84.7v.8M314.9 92.8v1.7M322 92.5h.9M205.6 105h.9M205.6 116.8h.9" fill="none" stroke="#fff" stroke-width=".2"/>
<g fill="#fff" stroke="#fff" stroke-width=".2">
<path d="M105.5 92.8h4.9v1.7zM105.5 92.8v1.7h4.9z"/>
<path d="M309.9 92.8v1.7l5-1.7zM309.9 94.5l5-1.7v1.7z"/>
<path d="M203.5 79.6l.9 5v-5zM203.5 79.6l.9 5h-.9z"/>
<path d="M97.5 87.5l.9 5v-5zM97.5 87.5l.9 5h-.9z"/>
<path d="M322 87.5h.9l-.9 5zM322.9 87.5l-.9 5h.9z"/>
<path d="M212.1 84.7l5 .8h-5zM212.1 84.7l5 .8v-.8z"/>
<path d="M206.5 105v5h-.9zM205.6 105v5l.9-5z"/>
<path d="M205.6 112.5l.9 4.3v-4.3zM205.6 112.5l.9 4.3h-.9z"/>
</g>
<g fill="none" stroke="#808080" stroke-width=".2">
<path d="M203.7 79.8a4.6 4.6 0 0 0-4.6 4.6M203.7 79.8v4.6M203.9 79.8v4.6M93 92.3a4.6 4.6 0 0 1 4.6-4.6v4.6M97.9 87.7v4.6M105.7 94.3h4.6a4.6 4.6 0 0 1-4.6 4.6M105.7 94.1h4.6M212.3 85.1h4.6M216.9 80.2a4.6 4.6 0 0 0-4.6 4.6h4.6M310.1 94.3a4.6 4.6 0 0 0 4.6 4.6M310.2 94.1h4.5M310.2 94.3h4.5"/>
<path d="M322.5 87.7v4.6M327.3 92.3a4.6 4.6 0 0 0-4.6-4.6v4.6M201.1 105.2a4.6 4.6 0 0 0 4.6 4.6v-4.6M201.8 116.6a3.9 3.9 0 0 1 3.9-3.9v3.9M206 105.2v4.6M206 112.7v3.9"/>
</g>
<g fill="none" stroke="#000" stroke-width=".2">
<path d="M203.7 79.6h.6v.2h-.6zM93 92.1h4.6v.2h-4.6zM97.6 92.3h.6v.2h-.6zM97.6 87.5h.6v.2h-.6zM105.5 93h.2v1.3h-.2zM105.7 94.3h.2v4.6h-.2zM110.3 93h.1v1.3h-.1zM199.1 84.2h4.6v.2h-4.6zM203.7 84.4h.6v.2h-.6zM212.1 84.8h.2v.6h-.2zM216.7 80.2h.2v4.6h-.2zM216.9 84.8h.2v.6h-.2z"/>
<path d="M309.9 93h.3v1.3h-.3zM314.5 94.3h.2v4.6h-.2zM314.7 93h.2v1.3h-.2zM322.1 92.3h.6v.2h-.6zM322.1 87.5h.6v.2h-.6zM322.7 92.1h4.6v.2h-4.6zM201.1 105.2h4.6v.2h-4.6zM201.8 116.4h3.9v.2h-3.9zM205.7 105h.6v.2h-.6zM205.7 109.8h.6v.2h-.6zM205.7 116.6h.6v.2h-.6zM205.7 112.5h.6v.2h-.6z"/>
</g>
<!-- layer: MEA_Partition -->
<path d="M203.7 71.8v13h-4.9M204.3 72v13.4h-5.5M97.6 84.3v8.7M98.2 84.3v8.7M204.3 85.4h17.2M204.3 84.8h17.2M322.1 84.3v8.7M322.7 84.3v8.7M198.8 104.4h7.5v7.5h15.2M198.8 105h6.9v11.8M221.5 112.5h-15.2v4.3" fill="none" stroke="#000" stroke-width=".2"/>
<!-- layer: MEA_Paperspace -->
<g fill="none" stroke="#000" stroke-width=".3">
<path d="M24.8 224.9l-4.4 5 6.1-2.9M20 246.1h50v3h-50zM20 247.6h50M30 246.1v3M40 246.1v3M50 246.1v3M60 246.1v3"/>
<circle cx="22" cy="228.7" r="4.8"/>
</g>
<!-- layer: MEA_Titleblock -->
<path d="M.2 .1h5M415.2 .1h5M81.1 256.9h69.5v30.1h-69.5zM152.4 256.9h71.3v30.1h-71.3zM225.4 256.9h64.3v30.1h-64.3zM291.2 256.9h69.1v30.1h-69.1zM.2 297h5M415.2 297h5" fill="none" stroke="#000" stroke-width=".25"/>
<g fill="#000" stroke="#000" stroke-width=".2">
<path d="M362.2 257.1h48v-.3zM362 256.8h48.2l-48 .3zM362 256.8l.2 20.6v-20.3zM362 256.8l.2 20.6-.2 .3zM362.2 277.4l-.2 .3 48-.3zM362 277.7l48-.3 .3 .3zM410 256.9v20.5l.3 .3zM410 256.9h.3v20.8z"/>
<path d="M10.2 255.2h400v-.5zM10.2 254.7h400l-400 .5z"/>
<path d="M10.2 264.5v.3l69-.3zM10.2 264.8l69-.3 .3 .3zM79.2 257.1v7.4l.3 .3zM79.2 257.1l.3-.3v8zM10.3 257.1h68.9l.3-.3zM10 256.8h69.5l-69.2 .3zM10 256.8l.3 7.9v-7.6zM10 256.8l.3 7.9h-.3z"/>
<path d="M362.1 279.2v.2l48.2-.2zM362.1 279.4l48.2-.2-.3 .2zM410.3 279.2l-.3 .2 .3 7.8zM410 279.4l.3 7.8-.3-.3zM362 287.2h48.3l-.3-.3zM362 287.2l.2-.3h47.8zM362 279.3v7.9l.2-.3zM362 279.3h.2v7.6z"/>
<path d="M10 287.2h69.3v-.3zM10 287.2l.3-.3h69zM10 266.3v20.9l.3-.3zM10 266.3l.3 .3v20.3zM10 266.3l.3 .3 69.2-.3zM10.3 266.6l69.2-.3-.3 .3zM79.5 266.3l-.3 .3 .3 20.4zM79.2 266.6l.3 20.4h-.3z"/>
</g>
<path d="M88.1 256.9v30.1M124.5 256.9v30.1M133 256.9v30.1M140.7 256.9v30.1M310.8 256.9v7.2M327.2 256.9v7.2M343.1 256.9v7.2M81.1 260.9h69.5M291.2 277h69.1M291.2 264.2h69.1M383.1 279.3v7.7M400.8 279.3v7.7" fill="none" stroke="#000" stroke-width=".2"/>
<!-- layer: MEA_Paperspace -->
<g fill="#989898" stroke="#989898" stroke-width=".2">
<path d="M60 246.1l10 1.5v-1.5zM60 246.1l10 1.5h-10z"/>
<path d="M40 246.1l10 1.5v-1.5zM40 246.1l10 1.5h-10z"/>
<path d="M20 246.1l10 1.5v-1.5zM20 246.1l10 1.5h-10z"/>
<path d="M50 247.6l10 1.5v-1.5zM50 247.6l10 1.5h-10z"/>
<path d="M30 247.6l10 1.5v-1.5zM30 247.6l10 1.5h-10z"/>
</g>
<text font-size="4.9" x="22.8" y="263.7">PLANNING</text>
<g font-size="3.5">
<text x="201.4" y="92.7">Anticipated</text>
<text x="202.1" y="96.8">Landlords</text>
<text x="205.9" y="101">Store</text>
<text x="81.3" y="110.7">Anticipated</text>
<text x="321.7" y="110.7">Anticipated</text>
<text x="85.9" y="114.9">Plant</text>
<text x="326.3" y="114.9">Plant</text>
<text x="19.7" y="239.5">Proposed Basement Floor Plan</text>
<text x="294.2" y="272.5">Proposed Basement Floor Plan</text>
<text x="294.2" y="286.5">SW15 5JT</text>
<text x="294.2" y="282.5">The Grange, Bank Ln, London</text>
<text x="365.1" y="285.5">26/393</text>
<text x="386.1" y="285.5">201</text>
<text x="403.8" y="285.5">P03</text>
</g>
<g font-size="3">
<text x="294.2" y="262.7">1:200@A3</text>
<text x="313.8" y="262.7">03.08.26</text>
<text x="330.2" y="262.7">AL</text>
<text x="346.1" y="262.7">ME</text>
</g>
<g font-size="2.8">
<text x="21" y="230.7" transform="rotate(-128 21 230.7)">N</text>
<text x="19.7" y="252.1">0</text>
<text x="65.3" y="252.1">10m</text>
<text x="12" y="274">THIS DRAWING HAS BEEN PREPARED BY MICHAEL</text>
<text x="11.8" y="277.3">EALES ARCHITECTS AND THE DATA CONTAINED</text>
<text x="11.8" y="280.7">HEREIN MAY BE USED OR REPRODUCED ONLY</text>
<text x="12" y="284">WITH MICHAEL EALES ARCHITECTS' APPROVAL.</text>
</g>
<text font-size="2.1" x="19.9" y="242.7">Scale 1:200 @ A3</text>
<g font-size="2">
<text x="11.7" y="259.4">Issued For</text>
<text x="82.8" y="259.5">Rev.</text>
<text x="89.7" y="259.5">Description</text>
<text x="126.7" y="259.5">Date</text>
<text x="133.6" y="259.5">Signed</text>
<text x="142.5" y="259.5">Checked</text>
<text x="293.3" y="258.9">A3 Scale</text>
<text x="312.4" y="258.9">Date</text>
<text x="328.4" y="258.9">Drawn by</text>
<text x="344.6" y="258.9">Checked by</text>
<text x="11.8" y="269.4">General Notes:</text>
<text x="293.1" y="266.4">Drawing Title</text>
<text x="293.3" y="279.3">Project</text>
<text x="364" y="281.5">Project no.</text>
<text x="385" y="281.5">Drawing no.</text>
<text x="402.2" y="281.5">Revision</text>
</g>
<g font-size="1.6">
<text x="386.1" y="269.1">T - 07764 496 345</text>
<text x="386" y="271.3">E - info@me-architects.co.uk</text>
</g>
<g font-size="1.4">
<text x="386" y="262.6">UNIT 201 Media House,</text>
<text x="386" y="264.8">Sopers Road, Potters Bar EN6 4RY</text>
</g>
<g font-size=".7">
<text x="202.1" y="77.2" transform="rotate(-90 202.1 77.2)">UP</text>
<text x="95.3" y="84.2" transform="rotate(-90 95.3 84.2)">UP</text>
<text x="327.2" y="84.3" transform="rotate(-90 327.2 84.3)">UP</text>
<text x="212.3" y="114.1" transform="rotate(-90 212.3 114.1)">UP</text>
<text x="336.4" y="190.8" transform="rotate(-90 336.4 190.8)">UP</text>
</g>
</svg>
